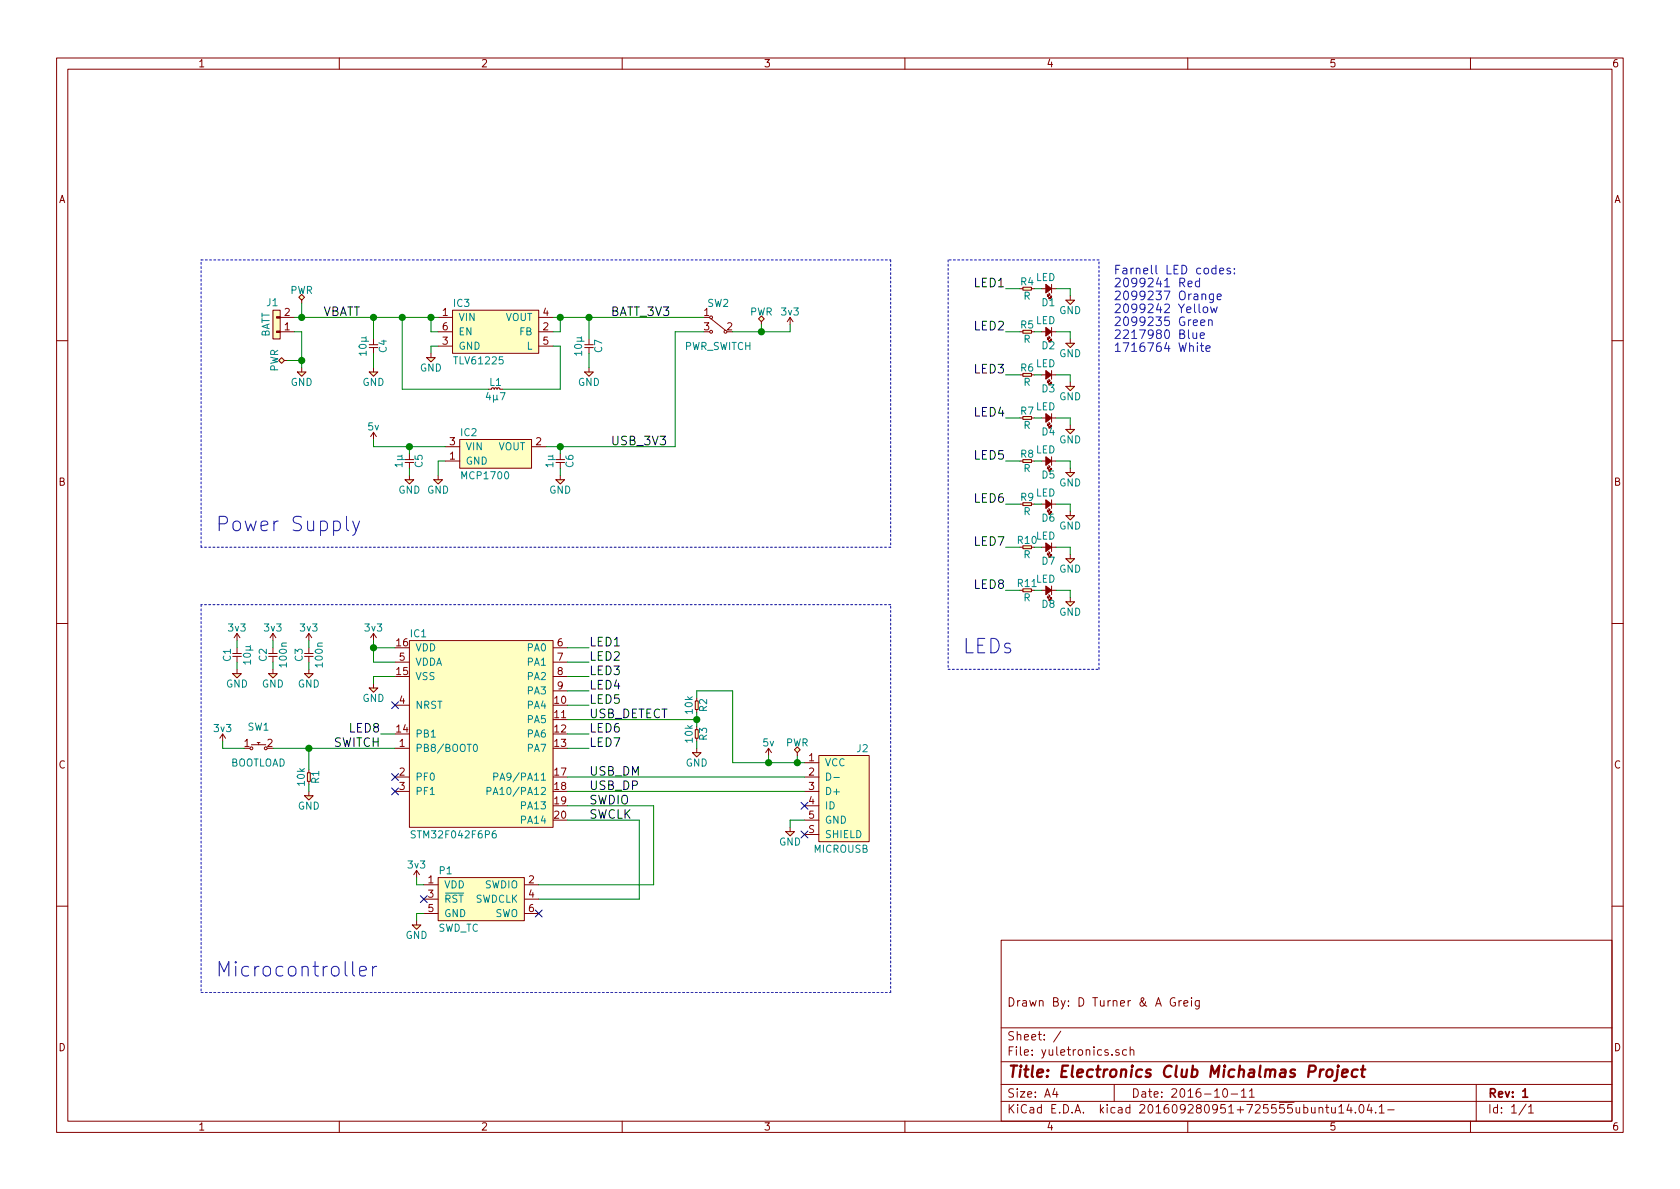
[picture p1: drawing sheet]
<svg xmlns="http://www.w3.org/2000/svg" width="297mm" height="210mm" viewBox="0 0 297 210" stroke-linecap="round" stroke-linejoin="round" font-family="sans-serif">
<g fill="none" stroke="#840000" stroke-width=".18">
<path d="M10 10.3h277v189.9h-277zM12 12.2h273v186.1h-273zM60 10.3v1.9M110 10.3v1.9M160 10.3v1.9M210 10.3v1.9M260 10.3v1.9M48.3 54.9h1.2v5h-1.2zM49.5 56.1h2.6M49.5 58.7h2.6M53.3 52.1l.5 .5-.5 .5-.5-.5zM53.3 53.1v.5"/>
<path d="M66 59.9v1.1M77.5 56.1h2.5M77.5 58.7h2.5M80 54.9h15.2v7.6h-15.2zM95.2 56.1h2.6M95.2 58.7h2.6M104.1 59.9v1.1M125.7 56.4l2.6 2M134.6 55.9l.5 .5-.5 .5-.5-.5zM134.6 56.9v.5M139.2 56.9l.5-.8v1.3M139.7 56.1l.5 .8"/>
<path d="M180.8 50.8h1.6v.5h-1.6zM180.8 58.4h1.6v.5h-1.6zM184.1 51h.8M184.1 58.7h.8M185.2 52.1l.2 .2h-.2l.5 .5v-.2l-.3 .2h.3M185.2 59.7l.2 .2h-.2l.5 .5v-.2l-.3 .2h.3M185.4 51.8l.3 .3h-.3l.5 .5v-.3l-.2 .3h.2M185.4 59.4l.3 .3h-.3l.5 .5v-.3l-.2 .3h.2M185.9 50.3v1.5M185.9 57.9v1.5M185.9 51h.8M185.9 58.7h.8"/>
<path d="M188.5 53.1h1.5l-.8 .7zM189.2 52.3v.8M189.2 59.9v.8M10 60.2h2M49.3 63.7l.5-.5 .5 .5-.5 .6zM50.3 63.7h.5M52.6 65.8h1.5l-.8 .7zM53.3 65v.8M65.3 65.8h1.5l-.8 .7zM65.3 61h1.5M65.3 61.5h1.5M65.5 77.2l.5-.8v1.3"/>
<path d="M66 61.5v1M66 65v.8M66 76.4l.5 .8M75.4 63.2h1.6l-.8 .8zM76.2 62.5v.7M77.5 61.2h2.5M78.7 79h2.6M81.3 77.7h12.7v5.1h-12.7zM88.4 68.8h.5M94 79h2.5M95.2 61.2h2.6M103.4 65.8h1.5l-.8 .7z"/>
<path d="M103.4 61h1.5M103.4 61.5h1.5M104.1 61.5v1M104.1 65v.8M180.8 66h1.6v.5h-1.6zM180.8 73.7h1.6v.5h-1.6zM184.1 66.3h.8M184.1 73.9h.8M185.2 67.3l.2 .3h-.2l.5 .5v-.3l-.3 .3h.3M185.2 74.9l.2 .3h-.2l.5 .5v-.3l-.3 .3h.3M185.4 67.1l.3 .2h-.3l.5 .5v-.2l-.2 .2h.2M185.4 74.7l.3 .2h-.3l.5 .5v-.2l-.2 .2h.2"/>
<path d="M185.9 65.5v1.6M185.9 73.1v1.6M185.9 66.3h.8M185.9 73.9h.8M188.5 60.7h1.5l-.8 .8zM188.5 68.3h1.5l-.8 .8zM188.5 75.9h1.5l-.8 .8zM189.2 67.6v.7M189.2 75.2v.7M285 60.2h2M71.6 84.8h1.6l-.8 .8zM71.6 81.3h1.6"/>
<path d="M71.6 81.8h1.6M72.4 80.3v1M72.4 81.8v1M72.4 84.1v.7M76.7 84.8h1.5l-.7 .8zM77.5 84.1v.7M78.7 81.5h2.6M98.3 84.8h1.5l-.7 .8zM98.3 81.3h1.5M98.3 81.8h1.5M99.1 80.3v1M99.1 81.8v1"/>
<path d="M99.1 84.1v.7M180.8 81.3h1.6v.5h-1.6zM180.8 88.9h1.6v.5h-1.6zM180.8 96.5h1.6v.5h-1.6zM184.1 81.5h.8M184.1 89.1h.8M184.1 96.8h.8M185.2 82.5l.2 .3h-.2l.5 .5v-.2l-.3 .2h.3M185.2 90.2l.2 .2h-.2l.5 .5v-.2l-.3 .2h.3M185.2 97.8l.2 .2h-.2l.5 .5v-.2l-.3 .2h.3M185.4 82.3l.3 .2h-.3l.5 .6v-.3l-.2 .3h.2M185.4 89.9l.3 .3h-.3l.5 .5v-.3l-.2 .3h.2"/>
<path d="M185.4 97.5l.3 .3h-.3l.5 .5v-.3l-.2 .3h.2M185.9 80.8v1.5M185.9 88.4v1.5M185.9 96v1.5M185.9 81.5h.8M185.9 89.1h.8M185.9 96.8h.8M188.5 83.6h1.5l-.8 .7zM188.5 91.2h1.5l-.8 .7zM188.5 98.8h1.5l-.8 .8zM189.2 82.8v.8M189.2 90.4v.8"/>
<path d="M189.2 98v.8M10 110.3h2M41.1 119.1h1.6l-.8 .8zM41.1 116.1h1.6M41.1 115.6h1.6M41.4 112.8l.5-.8v1.3M41.9 114.5v1.1M41.9 116.1v1M41.9 118.4v.7M41.9 112l.5 .8M47.5 119.1h1.5l-.7 .8zM47.5 116.1h1.5"/>
<path d="M47.5 115.6h1.5M47.8 112.8l.5-.8v1.3M48.3 114.5v1.1M48.3 116.1v1M48.3 118.4v.7M48.3 112l.5 .8M53.8 119.1h1.6l-.8 .8zM53.8 116.1h1.6M53.8 115.6h1.6M54.1 112.8l.5-.8v1.3M54.6 114.5v1.1M54.6 116.1v1"/>
<path d="M54.6 118.4v.7M54.6 112l.5 .8M65.5 112.8l.5-.8v1.3M66 112l.5 .8M69.8 117.1h2.6M72.4 113.3h25.4v33h-25.4zM97.8 117.1h2.5M97.8 114.5h2.5M97.8 119.6h2.5M180.8 104.1h1.6v.5h-1.6zM184.1 104.4h.8M185.2 105.4l.2 .3h-.2l.5 .5v-.3l-.3 .3h.3"/>
<path d="M185.4 105.2l.3 .2h-.3l.5 .5v-.2l-.2 .2h.2M185.9 103.6v1.6M185.9 104.4h.8M188.5 106.4h1.5l-.8 .8zM189.2 105.7v.7M285 110.3h2M38.9 130.6l.5-.8v1.3M39.4 129.8l.5 .8M44.4 131.7h2.6M45.5 131.3h.5M45.7 131.3v.4M54.4 136.6h.5v1.6h-.5z"/>
<path d="M54.6 139.9v.8M65.3 121.7h1.5l-.8 .7zM66 120.9v.8M69.8 132.3h2.6M69.8 137.4h2.6M69.8 139.9h2.6M69.8 124.7h2.6M97.8 122.2h2.5M122.4 133.1h1.6l-.8 .8zM122.9 123.9h.5v1.6h-.5zM122.9 129h.5v1.6h-.5zM123.2 132.3v.8"/>
<path d="M135.4 133.1l.5-.8v1.3M135.9 132.3l.5 .8M140.5 132.6l.5-.5 .5 .5-.5 .5zM141 133.1v.5M142.2 137.4h2.6M142.2 139.9h2.6M142.2 134.9h2.6M144.8 133.6h8.9v15.2h-8.9zM53.8 140.7h1.6l-.8 .8zM73.2 154.7l.5-.8v1.3M73.7 153.9l.5 .8M74.9 156.5h2.6"/>
<path d="M74.9 159h2.6M77.5 155.2h15.2v7.6h-15.2zM92.7 156.5h2.5M92.7 159h2.5M138.9 147.1h1.6l-.8 .7zM139.7 146.3v.8M142.2 142.5h2.6M142.2 145h2.6M142.2 147.6h2.6M10 160.2h2M72.9 163.6h1.5l-.7 .7zM73.7 162.8v.8"/>
<path d="M74.9 161.5h2.6M92.7 161.5h2.5M177 166.3h108v32h-108zM207.7 176.5a.73 .73 0 0 0-.9 .5 .73 .73 0 0 0 .6 .9l.4-.1v-.5h-.3M208.5 176.9v1M208.9 176.9l-.4 .3M209.3 177.4l.7-.1v-.3l-.5-.1-.2 .2 .1 .7h.6M210.7 176.4v.2M210.7 176.9v1M212 176.9v1.2l-.2 .3h-.4M212 177l-.4-.1-.3 .3 .2 .6h.5M285 160.2h2"/>
<path d="M60 198.3v1.9M110 198.3v1.9M160 198.3v1.9M177 194.8h108M177 191.8h108M177 187.8h108M177 181.8h108M186.5 192.5l-.4 1h1M186.8 193v1M187.6 182.3l-1.3 2M197 191.8v3M197.8 185.7a.37 .37 0 0 0-.5 .1v.2l.5 .2 .1 .1-.2 .3-.4-.1"/>
<path d="M199.2 185.7l-.4-.1-.3 .3 .1 .6 .2 .1 .4-.1M199.8 185.7h.1a.37 .37 0 0 1 .6 .1v.8M199.8 185.1v1.5M210 198.3v1.9M216.3 192.7l.4-.2a.94 .94 0 0 1 0 1.5 .79 .79 0 0 1-.4-1.3zM217.7 193.5h1.1M219.5 193l.4-.5v1.5M219.5 194h.8M220.9 193l.4-.5v1.5M220.9 194h.9M233.2 196l.1-.1a.37 .37 0 0 1 .6 .1v.8M234.4 195.8h.5"/>
<path d="M234.6 195.3v1.3l.3 .2M235.4 195.8v.8a.39 .39 0 0 0 .7 .1M236.1 195.8v1M236.7 195.8l.5-.5v1.5M236.7 196.8h.9M238.5 195.2l-.3 1.1h.9M238.9 195.8v1M239.6 196.7v.1M240.4 195.5l.4-.2a.94 .94 0 0 1 0 1.5 .79 .79 0 0 1-.4-1.3zM242.1 195.2l-.4 1.1h.9M242.4 195.8v1M243.2 196.7v.1"/>
<path d="M243.9 195.8l.4-.5v1.5M243.9 196.8h.8M245.4 196.3h1.1M260 198.3v1.9M261 191.8v6.5M269.8 195.2l-1.2 2M270.3 195.8l.4-.5v1.5M270.3 196.8h.8"/>
<circle cx="125.7" cy="56.1" r=".25"/>
<circle cx="44.4" cy="132.3" r=".25"/>
</g>
<path d="M269.2 193l.5-.5v1.5M269.2 194h.9" fill="none" stroke="#840000" stroke-width=".3"/>
<path d="M234.7 189.3a.51 .51 0 0 1 .5-.2 .51 .51 0 0 1 .4 .4v.6a.56 .56 0 0 1-.6 .4 .56 .56 0 0 1-.5-.4zM236.5 189.1l-.2 1.7-.1 .2-.3 .1M236.6 188.4l-.1 .1 .1 .1 .1-.1-.1-.1v.2M237.3 189.8l1-.2-.1-.4h-.7l-.2 1 .2 .2 .6-.1M240.1 189.2a.68 .68 0 0 0-1 .3v.8l.2 .1 .6-.1M240.6 189.1h.8M241 188.4l-.2 1.8 .1 .1 .3 .1" fill="none" stroke="#840000" stroke-width=".41"/>
<g fill="#ffffc2" stroke="#ffffc2" stroke-width=".18">
<path d="M72.4 113.3h25.4v33h-25.4z"/>
<path d="M77.5 155.2h15.2v7.6h-15.2z"/>
<path d="M144.8 133.6h8.9v15.2h-8.9z"/>
<path d="M72.9 163.6h1.5l-.7 .7z"/>
<path d="M65.3 121.7h1.5l-.8 .7z"/>
<path d="M53.8 119.1h1.6l-.8 .8z"/>
<path d="M47.5 119.1h1.5l-.7 .8z"/>
<path d="M41.1 119.1h1.6l-.8 .8z"/>
<path d="M138.9 147.1h1.6l-.8 .7z"/>
<path d="M180.8 50.8h1.6v.5h-1.6z"/>
<path d="M80 54.9h15.2v7.6h-15.2z"/>
<path d="M48.3 54.9h1.2v5h-1.2z"/>
<path d="M52.6 65.8h1.5l-.8 .7z"/>
<path d="M65.3 65.8h1.5l-.8 .7z"/>
<path d="M75.4 63.2h1.6l-.8 .8z"/>
<path d="M103.4 65.8h1.5l-.8 .7z"/>
<path d="M53.3 52.1l.5 .5-.5 .5-.5-.5z"/>
<path d="M49.3 63.7l.5-.5 .5 .5-.5 .6z"/>
<path d="M54.4 136.6h.5v1.6h-.5z"/>
<path d="M53.8 140.7h1.6l-.8 .8z"/>
<path d="M122.9 123.9h.5v1.6h-.5z"/>
<path d="M122.9 129h.5v1.6h-.5z"/>
<path d="M122.4 133.1h1.6l-.8 .8z"/>
<path d="M188.5 53.1h1.5l-.8 .7z"/>
<path d="M180.8 58.4h1.6v.5h-1.6z"/>
<path d="M188.5 60.7h1.5l-.8 .8z"/>
<path d="M180.8 66h1.6v.5h-1.6z"/>
<path d="M188.5 68.3h1.5l-.8 .8z"/>
<path d="M180.8 73.7h1.6v.5h-1.6z"/>
<path d="M188.5 75.9h1.5l-.8 .8z"/>
<path d="M180.8 81.3h1.6v.5h-1.6z"/>
<path d="M188.5 83.6h1.5l-.8 .7z"/>
<path d="M180.8 88.9h1.6v.5h-1.6z"/>
<path d="M188.5 91.2h1.5l-.8 .7z"/>
<path d="M180.8 96.5h1.6v.5h-1.6z"/>
<path d="M188.5 98.8h1.5l-.8 .8z"/>
<path d="M180.8 104.1h1.6v.5h-1.6z"/>
<path d="M188.5 106.4h1.5l-.8 .8z"/>
<path d="M81.3 77.7h12.7v5.1h-12.7z"/>
<path d="M76.7 84.8h1.5l-.7 .8z"/>
<path d="M71.6 84.8h1.6l-.8 .8z"/>
<path d="M98.3 84.8h1.5l-.7 .8z"/>
<path d="M134.6 55.9l.5 .5-.5 .5-.5-.5z"/>
<path d="M140.5 132.6l.5-.5 .5 .5-.5 .5z"/>
</g>
<path d="M83.8 131.7l.2-.1a.69 .69 0 0 1 .4 .7 .69 .69 0 0 1-.4 .6l-.3-.2v-.3zM86.1 139.9l.6-.1 .1-.4-.2-.2h-.5v1.3M87.3 137.4l.7-.1v-.5l-.2-.1h-.5v1.3M146.2 136.7a.64 .64 0 0 1 .7 .6 .64 .64 0 0 1-.7 .7zM147.4 137.5h1M73.4 147l-.5-.1-.2 .1v.4l.6 .2 .1 .3-.2 .3-.5-.1" fill="none" stroke="#008484" stroke-width=".18"/>
<g fill="none" stroke="#000084" stroke-width=".18">
<path d="M69.2 124.1l1.3 1.2M69.2 136.8l1.3 1.2M69.2 139.3l1.3 1.3M70.5 124.1l-1.3 1.2M70.5 136.8l-1.3 1.2M70.5 139.3l-1.3 1.3M74.3 158.4l1.2 1.2M75.5 158.4l-1.2 1.2M141.6 141.9l1.2 1.2M141.6 147l1.2 1.2M142.8 141.9l-1.2 1.2M142.8 147l-1.2 1.2"/>
<path d="M94.6 160.9l1.3 1.2M95.9 160.9l-1.3 1.2"/>
</g>
<g fill="#840000" stroke="#840000" stroke-width=".18">
<path d="M184.9 50.3l1 .7-1 .8z"/>
<path d="M48.9 56h.6v.3h-.6z"/>
<path d="M48.9 58.5h.6v.3h-.6z"/>
<path d="M184.9 57.9l1 .8-1 .7z"/>
<path d="M184.9 65.5l1 .8-1 .8z"/>
<path d="M184.9 73.1l1 .8-1 .8z"/>
<path d="M184.9 80.8l1 .7-1 .8z"/>
<path d="M184.9 88.4l1 .7-1 .8z"/>
<path d="M184.9 96l1 .8-1 .7z"/>
<path d="M184.9 103.6l1 .8-1 .8z"/>
</g>
<g fill="none" stroke="#008400" stroke-width=".18">
<path d="M52.1 58.7h1.2v6.3M52.1 56.1h25.4M53.3 53.6v2.5M66 56.1v3.8M71.1 56.1v12.7h15.3M76.2 56.1v2.6h1.3M97.8 56.1h26.7M99.1 56.1v2.6h-1.3M104.1 56.1v3.8M124.5 58.7h-5.1v20.3h-22.9M134.6 57.4v1.3M139.7 57.4v1.3h-10.2"/>
<path d="M177.8 58.7h2.5M177.8 51h2.5M182.9 58.7h1.2M182.9 51h1.2M186.7 58.7h2.5v1.2M186.7 51h2.5v1.3M50.8 63.7h2.5M66 62.5v2.5M66 77.7v1.3h12.7M72.4 79v1.3M77.5 61.2h-1.3v1.3M97.8 61.2h1.3v7.6h-10.2"/>
<path d="M99.1 79v1.3M104.1 62.5v2.5M177.8 66.3h2.5M177.8 73.9h2.5M182.9 66.3h1.2M182.9 73.9h1.2M186.7 66.3h2.5v1.3M186.7 73.9h2.5v1.3M72.4 82.8v1.3M78.7 81.5h-1.2v2.6M99.1 82.8v1.3M177.8 81.5h2.5"/>
<path d="M177.8 89.1h2.5M177.8 96.8h2.5M182.9 81.5h1.2M182.9 89.1h1.2M182.9 96.8h1.2M186.7 81.5h2.5v1.3M186.7 89.1h2.5v1.3M186.7 96.8h2.5v1.2M41.9 113.3v1.2M41.9 117.1v1.3M48.3 113.3v1.2M48.3 117.1v1.3"/>
<path d="M54.6 113.3v1.2M54.6 117.1v1.3M66 113.3v3.8h3.8M66 114.5h3.8M69.8 119.6h-3.8v1.3M100.3 117.1h3.8M100.3 114.5h3.8M100.3 119.6h3.8M177.8 104.4h2.5M182.9 104.4h1.2M186.7 104.4h2.5v1.3M39.4 131.1v1.2h3.8"/>
<path d="M48.3 132.3h21.5M54.6 132.3v3.8M54.6 138.7v1.2M67.3 129.8h2.5M100.3 137.4h41.9M100.3 139.9h41.9M100.3 132.3h3.8M100.3 129.8h3.8M100.3 124.7h3.8M100.3 122.2h3.8M100.3 127.2h22.9M123.2 123.4v-1.2h6.3v12.7h12.7"/>
<path d="M123.2 126v2.5M123.2 131.1v1.2M135.9 133.6v1.3M141 133.6v1.3M73.7 155.2v1.3h1.2M100.3 142.5h15.3v14h-20.4M100.3 145h12.7v14h-17.8M142.2 145h-2.5v1.3M74.9 161.5h-1.2v1.3"/>
</g>
<g fill="#008400" stroke="#008400" stroke-width=".25">
<circle cx="66" cy="114.5" r=".51"/>
<circle cx="66" cy="56.1" r=".51"/>
<circle cx="76.2" cy="56.1" r=".51"/>
<circle cx="99.1" cy="56.1" r=".51"/>
<circle cx="104.1" cy="56.1" r=".51"/>
<circle cx="71.1" cy="56.1" r=".51"/>
<circle cx="53.3" cy="56.1" r=".51"/>
<circle cx="53.3" cy="63.7" r=".51"/>
<circle cx="54.6" cy="132.3" r=".51"/>
<circle cx="141" cy="134.9" r=".51"/>
<circle cx="123.2" cy="127.2" r=".51"/>
<circle cx="72.4" cy="79" r=".51"/>
<circle cx="99.1" cy="79" r=".51"/>
<circle cx="134.6" cy="58.7" r=".51"/>
<circle cx="135.9" cy="134.9" r=".51"/>
</g>
<g fill="none" stroke="#0000c2" stroke-width=".18">
<path d="M210.1 50.2l.7-.1-.1-.3-.4-.1-.2 .2v.7h.6M210.9 58.8v.8a.37 .37 0 0 0 .3 .3 .37 .37 0 0 0 .4-.2M211.6 58.8v1.1M212.1 49.8l-.4-.1-.3 .1v.8a.48 .48 0 0 0 .7 0M212.1 49.2v1.5M212.2 59.4l.8-.2-.1-.3-.5-.1-.2 .2 .1 .8h.6M212.3 57.1l.7-.2v-.3h-.5l-.2 .2 .1 .7h.6M212.8 54.4l.2-.1 .5 .1v.6l-.1 .2-.4 .1-.2-.2zM213.7 56.7l.2-.1h.3l.1 1M213.7 56.6v1M214 54.3l.3 1 .3-.7 .3 .7 .3-1M214.6 52v1.2l-.4 .3-.3-.1"/>
<path d="M214.6 52.1l-.5-.1-.2 .1v.8a.48 .48 0 0 0 .7 0M215.2 52.5l.7-.2-.1-.2-.4-.1-.2 .2 .1 .7h.5M215.6 47.9l.8-.1-.1-.3-.5-.1-.2 .2 .1 .8h.6M217.5 47.5a.37 .37 0 0 0-.6 .1l.1 .2 .6 .3-.2 .3h-.5M218.3 48.3v.1M218.3 47.5v.1M211.7 60.6v.2M212.2 61.1h.6M212.4 60.6v1.3l.4 .2M213.2 61.6l.8-.1-.1-.3-.4-.1-.3 .2 .1 .8h.6M61.3 91.3v2.2l.3 .3M62.4 92.1l.6 1.7"/>
<path d="M63.6 92.1l-.9 2.4-.3 .2M62.4 170v2.2l.3 .4M63.6 171.7l1.2-.2-.2-.5-.7-.1-.2 .1-.1 .2 .1 1.3 .2 .1 .7-.1M65.9 170.9v1.7M66.6 170.9a.69 .69 0 0 0-.7 .5"/>
</g>
<path d="M35.6 46h121.9M157.5 46v50.8M167.6 46v72.4M194.3 46h-26.7M35.6 96.8v-50.8M157.5 96.8h-121.9M35.6 106.9v68.6M157.5 106.9h-121.9M167.6 118.4h26.7M194.3 118.4v-72.4M35.6 175.5h121.9M157.5 175.5v-68.6" fill="none" stroke="#0000c2" stroke-width=".18" stroke-dasharray=".3 .4"/>
<g font-size="3.5" fill="#0000c2">
<text x="38.1" y="94">Power Supply</text>
<text x="170.2" y="115.6">LEDs</text>
<text x="38.1" y="172.7">Microcontroller</text>
</g>
<text font-size="2.8" fill="#840000" x="178" y="190.5">Title: Electronics Club Michalmas Project</text>
<g font-size="2.1">
<text x="172.4" y="50.8">LED1</text>
<text x="57.1" y="55.9">VBATT</text>
<text x="107.9" y="55.9">BATT_3V3</text>
<text x="172.4" y="58.4">LED2</text>
<text x="172.4" y="66">LED3</text>
<text x="172.4" y="73.7">LED4</text>
<text x="107.9" y="78.7">USB_3V3</text>
<text x="172.4" y="81.3">LED5</text>
<text x="172.4" y="88.9">LED6</text>
<text x="172.4" y="96.5">LED7</text>
<text x="172.4" y="104.1">LED8</text>
<text x="104.1" y="114.3">LED1</text>
<text x="104.1" y="116.8">LED2</text>
<text x="104.1" y="119.4">LED3</text>
<text x="104.1" y="121.9">LED4</text>
<text x="104.1" y="124.5">LED5</text>
<text x="61.9" y="129.5">LED8</text>
<text x="104.1" y="129.5">LED6</text>
<text x="104.1" y="127">USB_DETECT</text>
<text x="58.9" y="132.1">SWITCH</text>
<text x="104.1" y="132.1">LED7</text>
<text x="104.1" y="137.2">USB_DM</text>
<text x="104.1" y="139.7">USB_DP</text>
<text x="104.1" y="142.2">SWDIO</text>
<text x="104.1" y="144.8">SWCLK</text>
</g>
<g font-size="2.1" fill="#0000c2">
<text x="196.8" y="48.5">Farnell LED codes:</text>
<text x="196.8" y="50.8">2099241 Red</text>
<text x="196.8" y="53.1">2099237 Orange</text>
<text x="196.8" y="55.4">2099242 Yellow</text>
<text x="196.8" y="57.7">2099235 Green</text>
<text x="196.8" y="59.9">2217980 Blue</text>
<text x="196.8" y="62.2">1716764 White</text>
</g>
<g font-size="2.1" fill="#840000">
<text x="178" y="178">Drawn By: D Turner &amp; A Greig</text>
<text x="178" y="184">Sheet: /</text>
<text x="178" y="186.7">File: yuletronics.sch</text>
<text x="178" y="196.9">KiCad E.D.A. kicad 201609280951+725555ubuntu14.04.1-</text>
<text x="178" y="194.1">Size: A4</text>
<text x="200" y="194.1">Date: 2016-10-11</text>
<text x="263" y="194.1">Rev: 1</text>
<text x="263" y="196.9">Id: 1/1</text>
</g>
<g font-size="1.8" fill="#840000">
<text x="35" y="11.9">1</text>
<text x="85" y="11.9">2</text>
<text x="135" y="11.9">3</text>
<text x="185" y="11.9">4</text>
<text x="235" y="11.9">5</text>
<text x="285" y="11.9">6</text>
<text x="10.4" y="35.9">A</text>
<text x="285.4" y="35.9">A</text>
<text x="50.3" y="58.4">1</text>
<text x="50.3" y="55.9">2</text>
<text x="78.3" y="55.9">1</text>
<text x="78.3" y="58.4">6</text>
<text x="96" y="58.4">2</text>
<text x="96" y="55.9">4</text>
<text x="124.5" y="55.9">1</text>
<text x="124.5" y="58.4">3</text>
<text x="128.5" y="58.4">2</text>
<text x="78.3" y="61">3</text>
<text x="96" y="61">5</text>
<text x="79.5" y="81.3">1</text>
<text x="79.5" y="78.7">3</text>
<text x="94.8" y="78.7">2</text>
<text x="10.4" y="85.9">B</text>
<text x="285.4" y="85.9">B</text>
<text x="70.2" y="119.4">15</text>
<text x="70.2" y="114.3">16</text>
<text x="70.6" y="116.8">5</text>
<text x="98.6" y="114.3">6</text>
<text x="98.6" y="116.8">7</text>
<text x="98.6" y="119.4">8</text>
<text x="70.6" y="124.5">4</text>
<text x="98.1" y="124.5">10</text>
<text x="98.6" y="121.9">9</text>
<text x="70.2" y="129.5">14</text>
<text x="98.1" y="127">11</text>
<text x="98.1" y="129.5">12</text>
<text x="10.4" y="135.9">C</text>
<text x="43.2" y="132.1">1</text>
<text x="47.3" y="132.1">2</text>
<text x="70.6" y="132.1">1</text>
<text x="70.6" y="137.2">2</text>
<text x="98.1" y="132.1">13</text>
<text x="98.1" y="137.2">17</text>
<text x="143" y="134.6">1</text>
<text x="143" y="137.2">2</text>
<text x="285.4" y="135.9">C</text>
<text x="70.6" y="139.7">3</text>
<text x="98.1" y="139.7">18</text>
<text x="98.1" y="142.2">19</text>
<text x="143" y="139.7">3</text>
<text x="143" y="142.2">4</text>
<text x="98.1" y="144.8">20</text>
<text x="142.9" y="147.3">S</text>
<text x="143" y="144.8">5</text>
<text x="75.7" y="156.2">1</text>
<text x="75.7" y="158.7">3</text>
<text x="75.7" y="161.3">5</text>
<text x="93.5" y="156.2">2</text>
<text x="93.5" y="158.7">4</text>
<text x="93.5" y="161.3">6</text>
<text x="10.4" y="185.9">D</text>
<text x="285.4" y="185.9">D</text>
<text x="35" y="199.9">1</text>
<text x="85" y="199.9">2</text>
<text x="135" y="199.9">3</text>
<text x="185" y="199.9">4</text>
<text x="235" y="199.9">5</text>
<text x="285" y="199.9">6</text>
</g>
<g font-size="1.8" fill="#008484">
<text x="51.3" y="52">PWR</text>
<text x="180.5" y="50.5">R4</text>
<text x="181" y="53">R</text>
<text x="183.1" y="49.7">LED</text>
<text x="47.2" y="54.1">J1</text>
<text x="47.7" y="59.8" transform="rotate(-90 47.7 59.8)">BATT</text>
<text x="80.2" y="54.3">IC3</text>
<text x="81" y="56.8">VIN</text>
<text x="81" y="59.3">EN</text>
<text x="89.3" y="56.8">VOUT</text>
<text x="91.9" y="59.3">FB</text>
<text x="125.1" y="54.3">SW2</text>
<text x="132.6" y="55.8">PWR</text>
<text x="138.2" y="55.8">3v3</text>
<text x="180.5" y="58.1">R5</text>
<text x="183.1" y="57.3">LED</text>
<text x="184.3" y="54.1">D1</text>
<text x="187.3" y="55.5">GND</text>
<text x="49.2" y="65.8" transform="rotate(-90 49.2 65.8)">PWR</text>
<text x="64.8" y="62.7" transform="rotate(-90 64.8 62.7)">10µ</text>
<text x="68.4" y="62.3" transform="rotate(-90 68.4 62.3)">C4</text>
<text x="74.2" y="65.7">GND</text>
<text x="80.5" y="64.4">TLV61225</text>
<text x="81" y="61.8">GND</text>
<text x="93.1" y="61.8">L</text>
<text x="102.9" y="62.7" transform="rotate(-90 102.9 62.7)">10µ</text>
<text x="106.5" y="62.3" transform="rotate(-90 106.5 62.3)">C7</text>
<text x="121" y="61.9">PWR_SWITCH</text>
<text x="180.5" y="65.7">R6</text>
<text x="181" y="60.6">R</text>
<text x="183.1" y="64.9">LED</text>
<text x="184.3" y="61.8">D2</text>
<text x="187.3" y="63.2">GND</text>
<text x="51.4" y="68.2">GND</text>
<text x="64.1" y="68.2">GND</text>
<text x="86.1" y="70.8">4µ7</text>
<text x="86.6" y="68.2">L1</text>
<text x="102.2" y="68.2">GND</text>
<text x="181" y="68.2">R</text>
<text x="184.3" y="69.4">D3</text>
<text x="187.3" y="70.8">GND</text>
<text x="65.1" y="76.1">5v</text>
<text x="81.5" y="77.1">IC2</text>
<text x="180.5" y="73.3">R7</text>
<text x="181" y="75.9">R</text>
<text x="183.1" y="72.6">LED</text>
<text x="184.3" y="77">D4</text>
<text x="71.2" y="82.5" transform="rotate(-90 71.2 82.5)">1µ</text>
<text x="74.7" y="82.6" transform="rotate(-90 74.7 82.6)">C5</text>
<text x="82.3" y="82.2">GND</text>
<text x="82.3" y="79.6">VIN</text>
<text x="88.1" y="79.6">VOUT</text>
<text x="97.8" y="82.5" transform="rotate(-90 97.8 82.5)">1µ</text>
<text x="101.4" y="82.6" transform="rotate(-90 101.4 82.6)">C6</text>
<text x="180.5" y="80.9">R8</text>
<text x="181" y="83.5">R</text>
<text x="183.1" y="80.2">LED</text>
<text x="187.3" y="78.4">GND</text>
<text x="70.4" y="87.3">GND GND</text>
<text x="81.8" y="84.8">MCP1700</text>
<text x="97.1" y="87.3">GND</text>
<text x="180.5" y="88.6">R9</text>
<text x="183.1" y="87.8">LED</text>
<text x="184.3" y="84.6">D5</text>
<text x="187.3" y="86">GND</text>
<text x="181" y="91.1">R</text>
<text x="183.1" y="95.4">LED</text>
<text x="184.3" y="92.2">D6</text>
<text x="187.3" y="93.6">GND</text>
<text x="180" y="96.2">R10</text>
<text x="181" y="98.7">R</text>
<text x="184.3" y="99.9">D7</text>
<text x="187.3" y="101.3">GND</text>
<text x="180" y="103.8">R11</text>
<text x="181" y="106.3">R</text>
<text x="183.1" y="103">LED</text>
<text x="184.3" y="107.5">D8</text>
<text x="40.4" y="111.7">3v3</text>
<text x="46.8" y="111.7">3v3</text>
<text x="53.1" y="111.7">3v3</text>
<text x="64.6" y="111.7">3v3</text>
<text x="72.6" y="112.7">IC1</text>
<text x="187.3" y="108.9">GND</text>
<text x="40.8" y="116.9" transform="rotate(-90 40.8 116.9)">C1</text>
<text x="44.4" y="117.3" transform="rotate(-90 44.4 117.3)">10µ</text>
<text x="47.2" y="116.9" transform="rotate(-90 47.2 116.9)">C2</text>
<text x="50.7" y="117.8" transform="rotate(-90 50.7 117.8)">100n</text>
<text x="53.5" y="116.9" transform="rotate(-90 53.5 116.9)">C3</text>
<text x="57.1" y="117.8" transform="rotate(-90 57.1 117.8)">100n</text>
<text x="73.4" y="117.7">VDDA</text>
<text x="73.4" y="115.2">VDD</text>
<text x="93.3" y="115.2">PA0</text>
<text x="93.3" y="117.7">PA1</text>
<text x="40" y="121.6">GND</text>
<text x="46.3" y="121.6">GND</text>
<text x="52.7" y="121.6">GND</text>
<text x="64.1" y="124.1">GND</text>
<text x="73.4" y="125.3">NRST</text>
<text x="73.4" y="120.3">VSS</text>
<text x="93.3" y="120.3">PA2</text>
<text x="93.3" y="122.8">PA3</text>
<text x="93.3" y="125.3">PA4</text>
<text x="125" y="125.8" transform="rotate(-90 125 125.8)">R2</text>
<text x="37.9" y="129.5">3v3</text>
<text x="43.8" y="129.2">SW1</text>
<text x="73.4" y="130.4">PB1</text>
<text x="93.3" y="127.9">PA5</text>
<text x="93.3" y="130.4">PA6</text>
<text x="122.5" y="131.3" transform="rotate(-90 122.5 131.3)">10k</text>
<text x="122.5" y="126.2" transform="rotate(-90 122.5 126.2)">10k</text>
<text x="125" y="130.9" transform="rotate(-90 125 130.9)">R3</text>
<text x="134.9" y="132">5v</text>
<text x="138.9" y="132">PWR</text>
<text x="40.6" y="135.6">BOOTLOAD</text>
<text x="73.4" y="133">PB8/BOOT0</text>
<text x="93.3" y="133">PA7</text>
<text x="121.2" y="135.6">GND</text>
<text x="145.8" y="135.5">VCC</text>
<text x="151.5" y="133">J2</text>
<text x="52.7" y="143.2">GND</text>
<text x="53.9" y="138.9" transform="rotate(-90 53.9 138.9)">10k</text>
<text x="56.4" y="138.5" transform="rotate(-90 56.4 138.5)">R1</text>
<text x="73.4" y="138">PF0</text>
<text x="73.4" y="140.6">PF1</text>
<text x="87.4" y="140.6">PA10/PA12</text>
<text x="88.4" y="138">PA9/PA11</text>
<text x="92.4" y="143.1">PA13</text>
<text x="145.8" y="140.6">D+</text>
<text x="145.8" y="143.1">ID</text>
<text x="73.3" y="148.3">STM32F042F6P6</text>
<text x="92.4" y="145.7">PA14</text>
<text x="137.7" y="149.5">GND</text>
<text x="145.8" y="145.7">GND</text>
<text x="145.8" y="148.2">SHIELD</text>
<text x="72.2" y="153.6">3v3</text>
<text x="77.7" y="154.6">P1</text>
<text x="143.9" y="150.8">MICROUSB</text>
<text x="78.5" y="157.1">VDD</text>
<text x="78.5" y="159.6">RST</text>
<text x="83.9" y="159.6">SWDCLK</text>
<text x="85.7" y="157.1">SWDIO</text>
<text x="71.7" y="166">GND</text>
<text x="77.4" y="164.8">SWD_TC</text>
<text x="78.5" y="162.2">GND</text>
<text x="87.5" y="162.2">SWO</text>
</g>
</svg>
